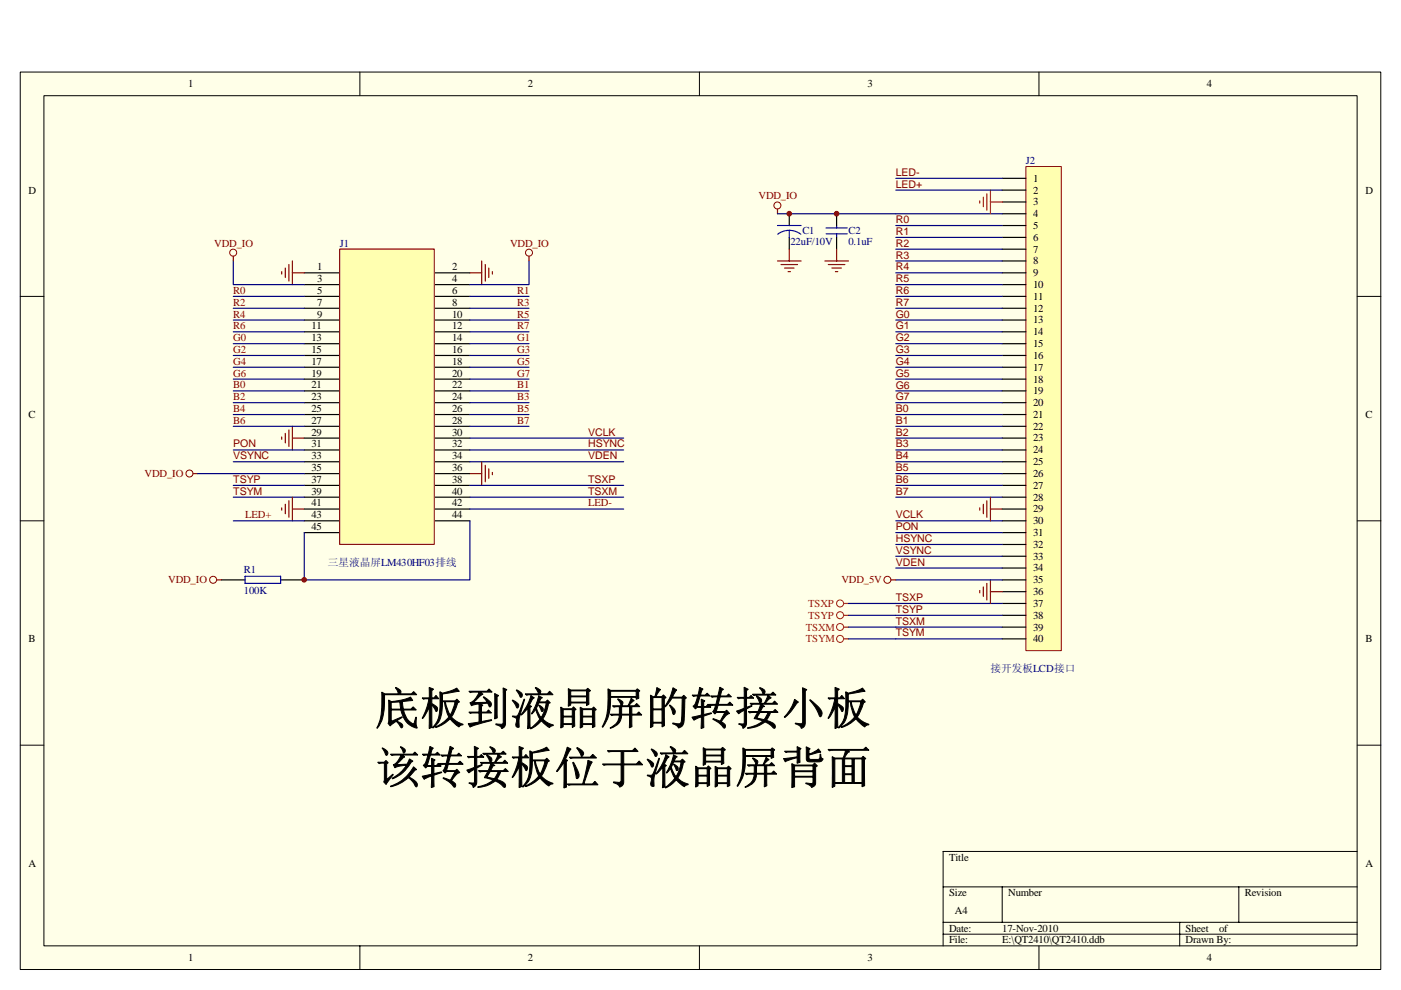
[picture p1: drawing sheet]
<svg xmlns="http://www.w3.org/2000/svg" width="297mm" height="210mm" viewBox="0 0 297 210" stroke-linecap="round" stroke-linejoin="round" font-family="sans-serif">
<path d="M4.3 15.3h288.5v190.3h-288.5z" fill="#ffffe8"/>
<g fill="none" stroke="#000" stroke-width=".21">
<path d="M4.3 15.3h288.5v190.3h-288.5zM76.3 15.3v5M148.3 15.3v5M220.3 15.3v5M9.3 20.3h278.4v180.3h-278.4zM4.3 62.9h5M287.8 62.9h5M4.3 110.5h5M287.8 110.5h5M4.3 158.1h5M287.8 158.1h5M200 188.1h87.8"/>
<path d="M200 195.6h87.8M200 198.1h87.8M212.5 188.1v7.5M250.1 195.6v5M262.7 188.1v7.5M287.8 180.6h-87.8v20M76.3 200.6v5.1M148.3 200.6v5.1M220.3 200.6v5.1"/>
</g>
<path d="M72 52.9h20.1v62.6h-20.1z" fill="#ffffb0"/>
<g fill="none" stroke="#800000" stroke-width=".21">
<path d="M72 52.9h20.1v62.6h-20.1z"/>
<circle cx="40.2" cy="100.4" r=".74"/>
</g>
<g fill="none" stroke="#000" stroke-width=".25">
<path d="M64.5 57.9h7.5M92.1 57.9h7.5M64.5 60.4h7.5M64.5 62.9h7.5M64.5 65.4h7.5M64.5 67.9h7.5M64.5 70.4h7.5M64.5 72.9h7.5M64.5 75.4h7.5M64.5 77.9h7.5M92.1 60.4h7.5M92.1 62.9h7.5"/>
<path d="M92.1 65.4h7.5M92.1 67.9h7.5M92.1 70.4h7.5M92.1 72.9h7.5M92.1 75.4h7.5M92.1 77.9h7.5M64.5 80.4h7.5M64.5 82.9h7.5M64.5 85.4h7.5M64.5 87.9h7.5M64.5 90.4h7.5M64.5 92.9h7.5"/>
<path d="M64.5 95.4h7.5M64.5 97.9h7.5M92.1 80.4h7.5M92.1 82.9h7.5M92.1 85.4h7.5M92.1 87.9h7.5M92.1 90.4h7.5M92.1 92.9h7.5M92.1 95.4h7.5M92.1 97.9h7.5M64.5 100.5h7.5M64.5 103h7.5"/>
<path d="M64.5 105.5h7.5M64.5 108h7.5M64.5 110.5h7.5M64.5 113h7.5M92.1 100.5h7.5M92.1 103h7.5M92.1 105.5h7.5M92.1 108h7.5M92.1 110.5h7.5"/>
</g>
<g fill="none" stroke="#800000" stroke-width=".25">
<path d="M59.7 57.6v.5M60.5 56.9v2M61.3 56.1v3.5M62 55.4v5M62 57.9h2.5M99.6 57.9h2.5M102.1 55.4v5M102.9 56.1v3.5M103.6 56.9v2M104.4 57.6v.5M59.7 92.7v.5M60.5 91.9v2"/>
<path d="M61.3 91.2v3.5M62 90.4v5M62 92.9h2.5M102.1 97.9v5.1M102.9 98.7v3.5M103.6 99.4v2.1M40.9 100.5h1M59.7 107.7v.5M60.5 107v2M61.3 106.2v3.5M62 105.5v5M62 108h2.5"/>
<path d="M99.6 100.5h2.5M104.4 100.2v.5"/>
</g>
<g fill="none" stroke="#000080" stroke-width=".25">
<path d="M49.5 70.4h15M49.5 67.9h15M49.5 65.4h15M49.5 77.9h15M49.5 75.4h15M99.6 70.4h12.6M99.6 67.9h12.6M99.6 65.4h12.6M99.6 77.9h12.6M99.6 75.4h12.6M49.5 80.4h15M49.5 90.4h15"/>
<path d="M49.5 87.9h15M49.5 85.4h15M49.5 95.4h15M49.5 97.9h15M99.6 80.4h12.6M99.6 90.4h12.6M99.6 87.9h12.6M99.6 85.4h12.6M99.6 92.9h32.6M99.6 95.4h32.6M99.6 97.9h32.6M41.9 100.5h22.6"/>
<path d="M49.5 103h15M49.5 105.5h15M49.5 110.5h15M99.6 103h32.6M99.6 105.5h32.6M99.6 108h32.6"/>
</g>
<path d="M72 52.9h20.1v62.6h-20.1z" fill="#ffffb0"/>
<g fill="none" stroke="#800000" stroke-width=".21">
<path d="M72 52.9h20.1v62.6h-20.1z"/>
<circle cx="164.8" cy="43.6" r=".74"/>
</g>
<path d="M164.8 44.3v1" fill="none" stroke="#800000" stroke-width=".25"/>
<g fill="none" stroke="#f00" stroke-width=".21">
<circle cx="178.1" cy="135.5" r=".74"/>
<circle cx="178.1" cy="130.5" r=".74"/>
<circle cx="178.1" cy="128" r=".74"/>
<circle cx="178.1" cy="133" r=".74"/>
</g>
<path d="M178.9 133h1M178.9 128h1M178.9 135.5h1M178.9 130.5h1" fill="none" stroke="#f00" stroke-width=".25"/>
<path d="M164.8 45.3h12.6" fill="none" stroke="#000080" stroke-width=".25"/>
<path d="M164.8 47.8h5.1M167.3 48.9l1.6 .2 .9 .6M167.3 48.9l-1.5 .2-.9 .6M167.3 48.9v1.5M175.1 49.6h4.5M175.1 48.3h4.5M177.4 47.8v.5M177.4 49.6v.8" fill="none" stroke="#00f" stroke-width=".25"/>
<path d="M167.3 45.3v2.5M167.3 50.4v2.5M177.4 45.3v2.5M177.4 50.4v2.5" fill="none" stroke="#000" stroke-width=".25"/>
<path d="M217.5 35.3h7.5v102.7h-7.5z" fill="#ffffb0"/>
<g fill="none" stroke="#800000" stroke-width=".21">
<path d="M217.5 35.3h7.5v102.7h-7.5z"/>
<circle cx="49.4" cy="53.6" r=".74"/>
<circle cx="112.2" cy="53.6" r=".74"/>
<circle cx="45.2" cy="123" r=".74"/>
<circle cx="188.1" cy="123" r=".74"/>
</g>
<g fill="none" stroke="#000" stroke-width=".25">
<path d="M212.5 37.8h5M212.5 40.3h5M212.5 42.8h5M212.5 45.3h5M212.5 47.8h5M212.5 50.4h5M212.5 52.9h5M212.5 55.4h5M212.5 57.9h5M212.5 60.4h5M212.5 62.9h5M212.5 65.4h5"/>
<path d="M212.5 67.9h5M212.5 70.4h5M212.5 72.9h5M212.5 75.4h5M212.5 77.9h5M212.5 80.4h5M212.5 82.9h5M212.5 85.4h5M212.5 87.9h5M212.5 90.4h5M212.5 92.9h5M212.5 95.4h5"/>
<path d="M212.5 97.9h5M212.5 100.5h5M212.5 103h5M212.5 105.5h5M212.5 108h5M212.5 110.5h5M212.5 113h5M212.5 115.5h5M212.5 118h5M46.9 123h5.1M59.5 123h5M212.5 120.5h5"/>
<path d="M212.5 123h5M212.5 125.5h5M212.5 128h5M212.5 130.5h5M212.5 133h5M212.5 135.5h5"/>
</g>
<g fill="none" stroke="#000080" stroke-width=".25">
<path d="M189.9 37.8h22.6M49.5 55.4v5h15M112.2 55.4v5h-12.6M177.4 45.3h35.1M189.9 57.9h22.6M189.9 55.4h22.6M189.9 40.3h22.6M189.9 47.8h22.6M189.9 50.4h22.6M189.9 52.9h22.6M49.5 72.9h15M49.5 62.9h15"/>
<path d="M99.6 72.9h12.6M99.6 62.9h12.6M189.9 77.9h22.6M189.9 75.4h22.6M189.9 72.9h22.6M189.9 65.4h22.6M189.9 62.9h22.6M189.9 60.4h22.6M189.9 67.9h22.6M189.9 70.4h22.6M49.5 82.9h15M99.6 82.9h12.6"/>
<path d="M189.9 97.9h22.6M189.9 95.4h22.6M189.9 85.4h22.6M189.9 82.9h22.6M189.9 80.4h22.6M189.9 87.9h22.6M189.9 90.4h22.6M189.9 92.9h22.6M99.6 110.5v12.5h-35.1v-10M189.9 118h22.6M189.9 115.5h22.6M189.9 113h22.6"/>
<path d="M189.9 110.5h22.6M189.9 105.5h22.6M189.9 103h22.6M189.9 100.5h22.6M179.9 135.5h32.6M179.9 133h32.6M179.9 130.5h32.6M179.9 128h32.6M189.9 120.5h22.6M189.9 123h22.6"/>
</g>
<g fill="none" stroke="#800000" stroke-width=".25">
<path d="M49.5 54.4v1M112.2 54.4v1M164.8 55.4h5.1M165.6 56.1h3.5M166.3 56.9h2.1M167.1 57.6h.5M167.3 52.9v2.5M174.9 55.4h5M175.6 56.1h3.5M176.4 56.9h2M177.1 57.6h.5M177.4 52.9v2.5"/>
<path d="M207.7 107.7v.5M208.5 107v2M209.2 106.2v3.5M210 105.5v5M210 108h2.5M45.9 123h1M188.9 123h1M207.7 125.2v.6M208.5 124.5v2M209.2 123.7v3.6M210 123v5M210 125.5h2.5"/>
</g>
<path d="M207.7 42.6v.5M208.5 41.8v2M209.2 41.1v3.5M210 40.3v5M210 42.8h2.5" fill="none" stroke="#f00" stroke-width=".25"/>
<path d="M52 122.2h7.5v1.5h-7.5z" fill="none" stroke="#00f" stroke-width=".25"/>
<g fill="#800000" stroke="#800000" stroke-width=".21">
<circle cx="177.4" cy="45.3" r=".49"/>
<circle cx="167.3" cy="45.3" r=".49"/>
<circle cx="64.5" cy="123" r=".49"/>
</g>
<g font-size="9.5">
<text x="79.6" y="153.6">底板到液晶屏的转接小板</text>
<text x="79.6" y="166.1">该转接板位于液晶屏背面</text>
</g>
<g font-size="2.3">
<text x="39.9" y="18.5">1</text>
<text x="111.9" y="18.5">2</text>
<text x="183.9" y="18.5">3</text>
<text x="255.9" y="18.5">4</text>
<text x="6.1" y="41">D</text>
<text x="219" y="38.5">1</text>
<text x="219" y="41">2</text>
<text x="289.5" y="41">D</text>
<text x="219" y="43.5">3</text>
<text x="219" y="46.1">4</text>
<text x="219" y="48.6">5</text>
<text x="219" y="51.1">6</text>
<text x="219" y="53.6">7</text>
<text x="67.3" y="57.3">1</text>
<text x="67.3" y="59.8">3</text>
<text x="95.9" y="57.3">2</text>
<text x="95.9" y="59.8">4</text>
<text x="219" y="56.1">8</text>
<text x="219" y="58.6">9</text>
<text x="67.3" y="62.3">5</text>
<text x="67.3" y="64.8">7</text>
<text x="95.9" y="64.8">8</text>
<text x="95.9" y="62.3">6</text>
<text x="219" y="61.1">10</text>
<text x="219" y="63.6">11</text>
<text x="66" y="69.9">11</text>
<text x="67.3" y="67.4">9</text>
<text x="95.9" y="67.4">10</text>
<text x="95.9" y="69.9">12</text>
<text x="219" y="66.1">12</text>
<text x="219" y="68.6">13</text>
<text x="219" y="71.1">14</text>
<text x="66" y="72.3">13</text>
<text x="66" y="74.9">15</text>
<text x="66" y="77.4">17</text>
<text x="95.9" y="74.9">16</text>
<text x="95.9" y="72.3">14</text>
<text x="95.9" y="77.4">18</text>
<text x="219" y="73.6">15</text>
<text x="219" y="76.1">16</text>
<text x="66" y="79.9">19</text>
<text x="66" y="82.4">21</text>
<text x="95.9" y="79.9">20</text>
<text x="95.9" y="82.4">22</text>
<text x="219" y="78.6">17</text>
<text x="219" y="81.1">18</text>
<text x="219" y="83.6">19</text>
<text x="6.1" y="88.6">C</text>
<text x="66" y="84.9">23</text>
<text x="66" y="87.4">25</text>
<text x="66" y="89.9">27</text>
<text x="95.9" y="84.9">24</text>
<text x="95.9" y="87.4">26</text>
<text x="95.9" y="89.9">28</text>
<text x="219" y="86.1">20</text>
<text x="219" y="88.6">21</text>
<text x="289.5" y="88.6">C</text>
<text x="66" y="92.4">29</text>
<text x="66" y="94.9">31</text>
<text x="95.9" y="92.4">30</text>
<text x="95.9" y="94.9">32</text>
<text x="219" y="91.1">22</text>
<text x="219" y="93.6">23</text>
<text x="66" y="97.4">33</text>
<text x="66" y="99.9">35</text>
<text x="95.9" y="97.4">34</text>
<text x="95.9" y="99.9">36</text>
<text x="219" y="96.2">24</text>
<text x="219" y="98.7">25</text>
<text x="219" y="101.2">26</text>
<text x="66" y="102.4">37</text>
<text x="66" y="104.9">39</text>
<text x="66" y="107.4">41</text>
<text x="95.9" y="102.4">38</text>
<text x="95.9" y="104.9">40</text>
<text x="95.9" y="107.4">42</text>
<text x="219" y="103.7">27</text>
<text x="219" y="106.2">28</text>
<text x="66" y="109.9">43</text>
<text x="66" y="112.4">45</text>
<text x="95.9" y="109.9">44</text>
<text x="219" y="108.7">29</text>
<text x="219" y="111.2">30</text>
<text x="219" y="113.7">31</text>
<text x="219" y="116.2">32</text>
<text x="219" y="118.7">33</text>
<text x="219" y="121.2">34</text>
<text x="219" y="123.7">35</text>
<text x="219" y="126.2">36</text>
<text x="219" y="128.7">37</text>
<text x="219" y="131.2">38</text>
<text x="6.1" y="136.2">B</text>
<text x="219" y="133.7">39</text>
<text x="219" y="136.2">40</text>
<text x="289.5" y="136.2">B</text>
<text x="6.1" y="183.8">A</text>
<text x="201.2" y="182.6">Title</text>
<text x="289.5" y="183.8">A</text>
<text x="201.2" y="190.1">Size</text>
<text x="213.8" y="190.1">Number</text>
<text x="263.9" y="190.1">Revision</text>
<text x="201.2" y="197.6">Date:</text>
<text x="202.5" y="193.8">A4</text>
<text x="212.5" y="197.6">17-Nov-2010</text>
<text x="251.4" y="197.6">Sheet</text>
<text x="258.5" y="197.6">of</text>
<text x="39.9" y="203.9">1</text>
<text x="111.9" y="203.9">2</text>
<text x="183.9" y="203.9">3</text>
<text x="201.2" y="200.1">File:</text>
<text x="212.5" y="200.1">E:\QT2410\QT2410.ddb</text>
<text x="251.4" y="200.1">Drawn By:</text>
<text x="255.9" y="203.9">4</text>
</g>
<g font-size="2.3" fill="#000080">
<text x="217.5" y="34.8">J2</text>
<text x="72" y="52.3">J1</text>
<text x="167.6" y="52.1">22uF/10V</text>
<text x="170.1" y="49.6">C1</text>
<text x="179.9" y="49.6">C2</text>
<text x="179.9" y="52.1">0.1uF</text>
<text x="69.5" y="120">三星液晶屏LM430HF03排线</text>
<text x="51.7" y="121.5">R1</text>
<text x="51.7" y="126">100K</text>
<text x="210" y="142.5">接开发板LCD接口</text>
</g>
<g font-size="2.3" fill="#800000">
<text x="160.8" y="42.3">VDD_IO</text>
<text x="45.4" y="52.3">VDD_IO</text>
<text x="108.2" y="52.3">VDD_IO</text>
<text x="49.5" y="62.3">R0</text>
<text x="49.5" y="64.8">R2</text>
<text x="109.7" y="62.3">R1</text>
<text x="109.7" y="64.8">R3</text>
<text x="49.5" y="67.4">R4</text>
<text x="49.5" y="69.9">R6</text>
<text x="109.7" y="67.4">R5</text>
<text x="109.7" y="69.9">R7</text>
<text x="49.5" y="72.3">G0</text>
<text x="49.5" y="74.9">G2</text>
<text x="49.5" y="77.4">G4</text>
<text x="109.7" y="72.3">G1</text>
<text x="109.7" y="74.9">G3</text>
<text x="109.7" y="77.4">G5</text>
<text x="49.5" y="79.9">G6</text>
<text x="49.5" y="82.4">B0</text>
<text x="109.7" y="79.9">G7</text>
<text x="109.7" y="82.4">B1</text>
<text x="49.5" y="84.9">B2</text>
<text x="49.5" y="87.4">B4</text>
<text x="49.5" y="89.9">B6</text>
<text x="109.7" y="84.9">B3</text>
<text x="109.7" y="87.4">B5</text>
<text x="109.7" y="89.9">B7</text>
<text x="30.6" y="101.2">VDD_IO</text>
<text x="124.7" y="107.4">LED-</text>
<text x="52" y="109.9">LED+</text>
<text x="35.7" y="123.7">VDD_IO</text>
<text x="178.4" y="123.7">VDD_5V</text>
</g>
<g font-size="2.3" fill="#f00">
<text x="171.4" y="128.7">TSXP</text>
<text x="171.4" y="131.2">TSYP</text>
<text x="170.9" y="133.7">TSXM</text>
<text x="170.9" y="136.2">TSYM</text>
</g>
<g font-size="2.2" fill="#800000">
<text x="189.9" y="39.8">LED+</text>
<text x="189.9" y="37.3">LED-</text>
<text x="189.9" y="47.3">R0</text>
<text x="189.9" y="49.8">R1</text>
<text x="189.9" y="52.3">R2</text>
<text x="189.9" y="54.8">R3</text>
<text x="189.9" y="57.3">R4</text>
<text x="189.9" y="59.9">R5</text>
<text x="189.9" y="62.4">R6</text>
<text x="189.9" y="64.9">R7</text>
<text x="189.9" y="67.4">G0</text>
<text x="189.9" y="69.9">G1</text>
<text x="189.9" y="72.4">G2</text>
<text x="189.9" y="74.9">G3</text>
<text x="189.9" y="77.4">G4</text>
<text x="189.9" y="79.9">G5</text>
<text x="189.9" y="82.4">G6</text>
<text x="189.9" y="84.9">G7</text>
<text x="189.9" y="87.4">B0</text>
<text x="189.9" y="89.9">B1</text>
<text x="49.5" y="94.9">PON</text>
<text x="124.7" y="94.9">HSYNC</text>
<text x="124.7" y="92.4">VCLK</text>
<text x="189.9" y="92.4">B2</text>
<text x="189.9" y="94.9">B3</text>
<text x="49.5" y="97.4">VSYNC</text>
<text x="124.7" y="97.4">VDEN</text>
<text x="189.9" y="97.4">B4</text>
<text x="189.9" y="99.9">B5</text>
<text x="49.5" y="102.4">TSYP</text>
<text x="49.5" y="104.9">TSYM</text>
<text x="124.7" y="102.4">TSXP</text>
<text x="124.7" y="104.9">TSXM</text>
<text x="189.9" y="102.4">B6</text>
<text x="189.9" y="104.9">B7</text>
<text x="189.9" y="112.5">PON</text>
<text x="189.9" y="110">VCLK</text>
<text x="189.9" y="117.5">VSYNC</text>
<text x="189.9" y="115">HSYNC</text>
<text x="189.9" y="120">VDEN</text>
<text x="189.9" y="127.5">TSXP</text>
<text x="189.9" y="130">TSYP</text>
<text x="189.9" y="132.5">TSXM</text>
<text x="189.9" y="135">TSYM</text>
</g>
</svg>
